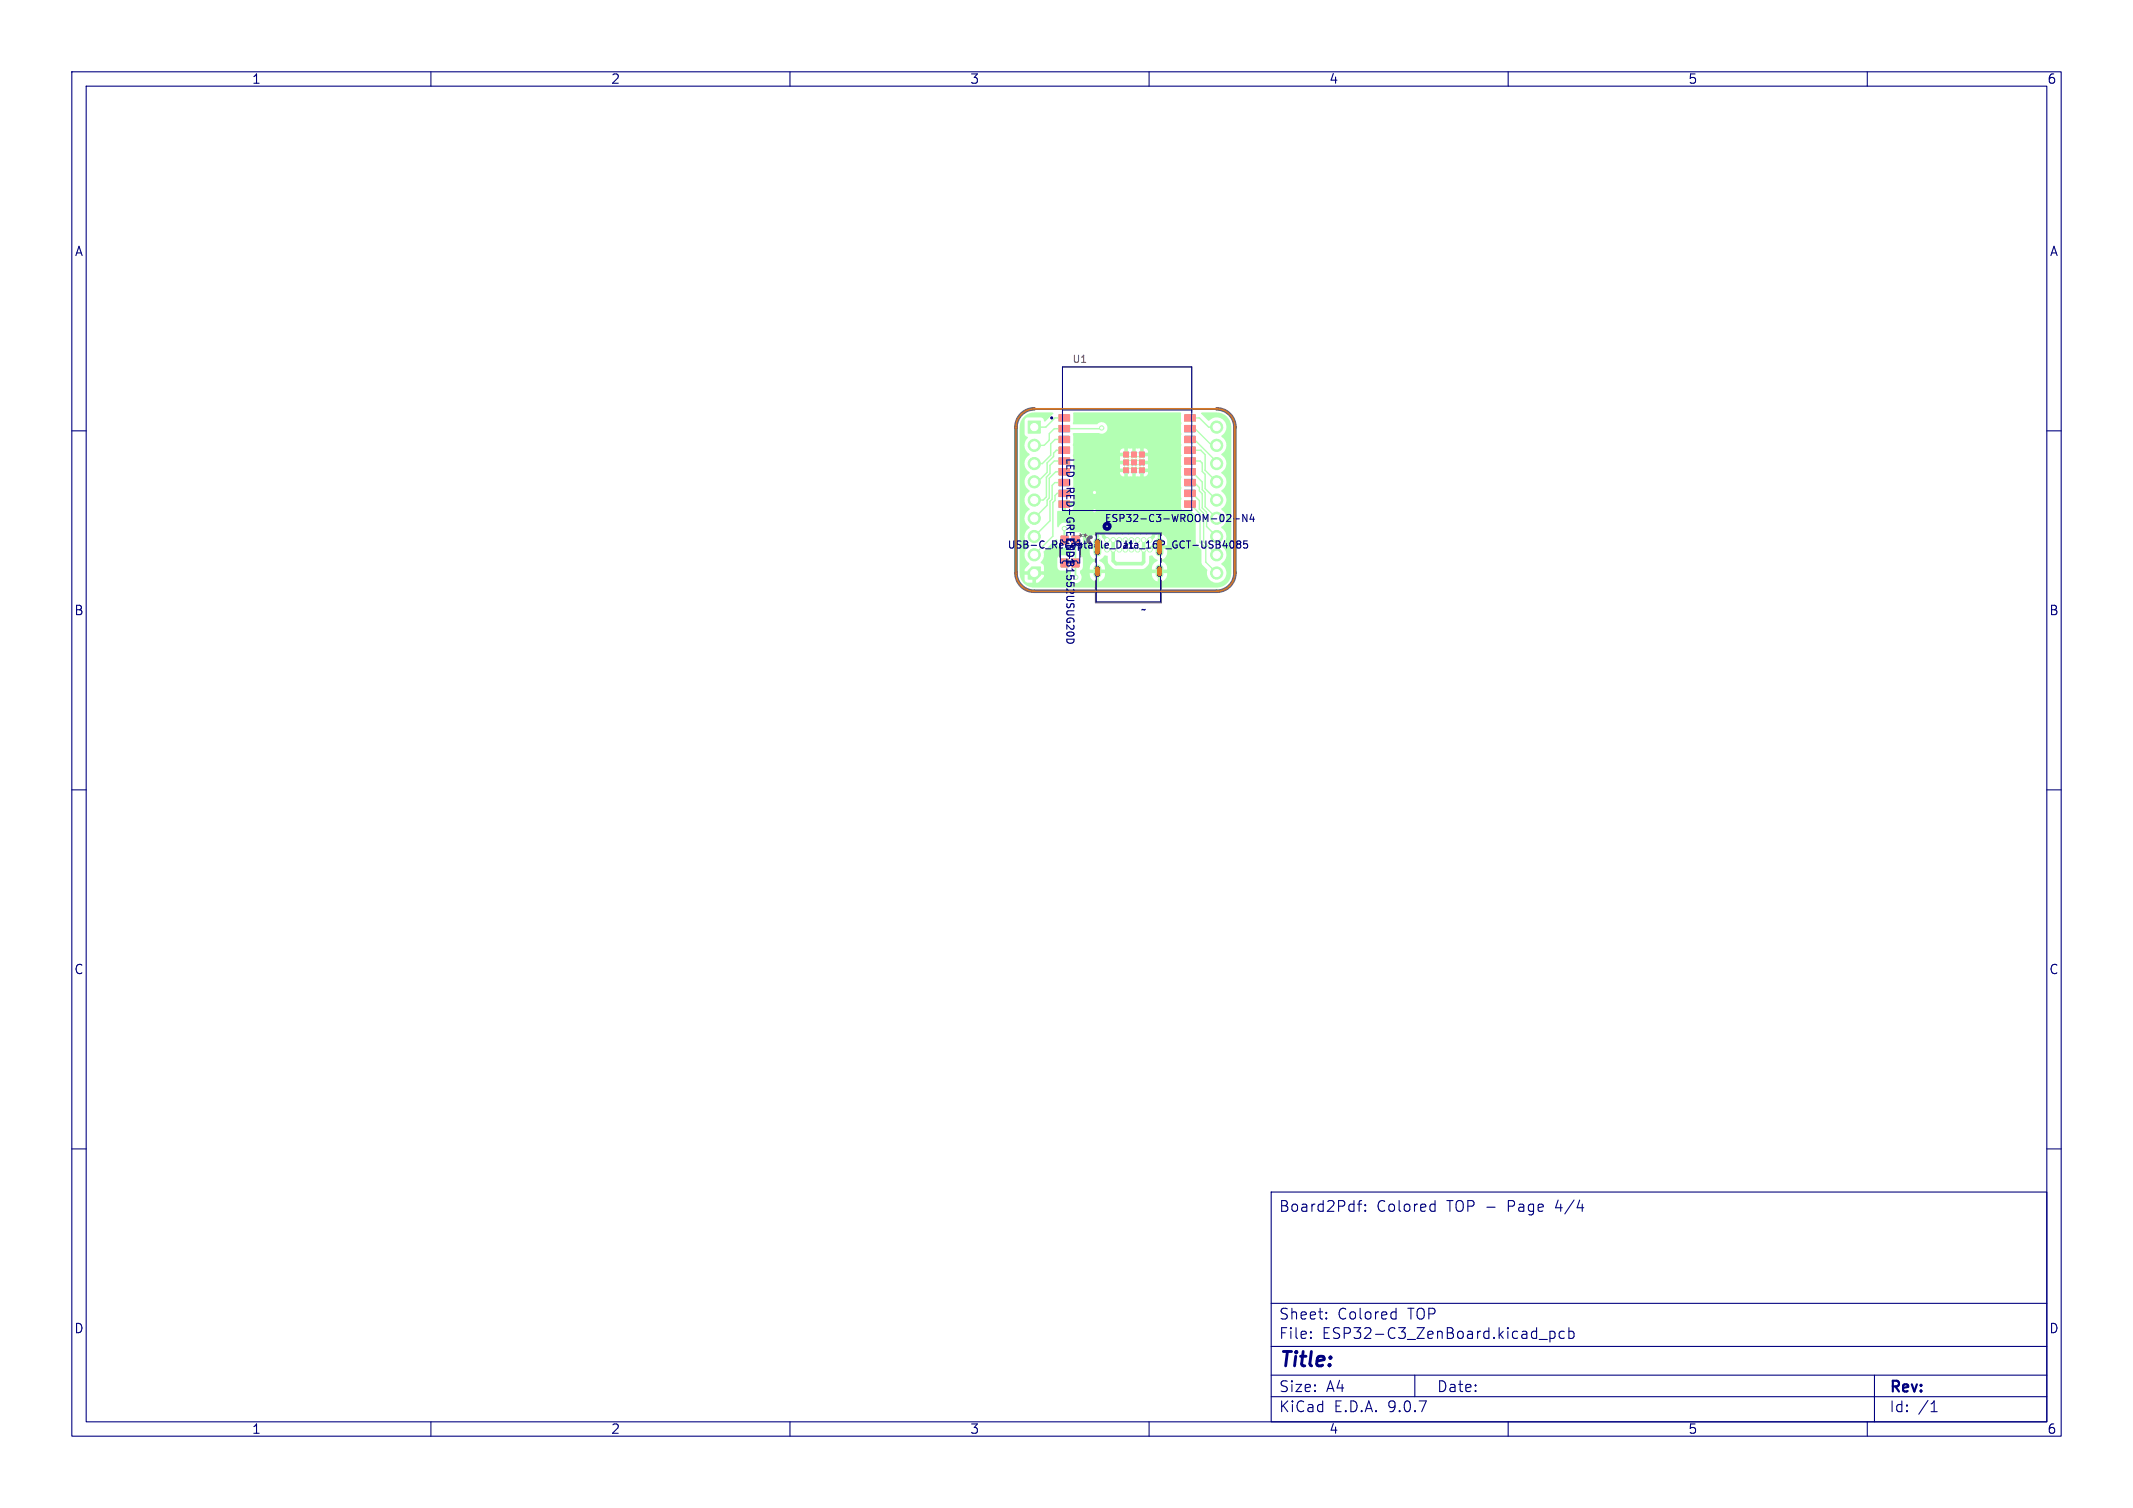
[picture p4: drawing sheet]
<svg xmlns="http://www.w3.org/2000/svg" width="297mm" height="210mm" viewBox="0 0 297 210" stroke-linecap="round" stroke-linejoin="round" font-family="sans-serif">
<g fill="#b3ffb3" stroke="#b3ffb3" stroke-width=".14">
<path d="M147.4 57.8h1.5v.9h-1.5z"/>
<path d="M147.4 59.3h1.5v.9h-1.5z"/>
<path d="M147.4 60.8h1.5v.9h-1.5z"/>
<path d="M147.4 62.3h1.5v.9h-1.5z"/>
<path d="M147.4 63.8h1.5v.9h-1.5z"/>
<path d="M147.4 65.3h1.5v.9h-1.5z"/>
<path d="M147.4 66.8h1.5v.9h-1.5z"/>
<path d="M147.4 68.3h1.5v.9h-1.5z"/>
<path d="M147.4 69.8h1.5v.9h-1.5z"/>
<path d="M164.9 69.8h1.5v.9h-1.5z"/>
<path d="M164.9 68.3h1.5v.9h-1.5z"/>
<path d="M164.9 66.8h1.5v.9h-1.5z"/>
<path d="M164.9 65.3h1.5v.9h-1.5z"/>
<path d="M164.9 63.8h1.5v.9h-1.5z"/>
<path d="M164.9 62.3h1.5v.9h-1.5z"/>
<path d="M164.9 60.8h1.5v.9h-1.5z"/>
<path d="M164.9 59.3h1.5v.9h-1.5z"/>
<path d="M164.9 57.8h1.5v.9h-1.5z"/>
<path d="M156.4 63h.7v.7h-.7z"/>
<path d="M157.5 63h.7v.7h-.7z"/>
<path d="M158.6 63h.7v.7h-.7z"/>
<path d="M156.4 64.1h.7v.7h-.7z"/>
<path d="M157.5 64.1h.7v.7h-.7z"/>
<path d="M158.6 64.1h.7v.7h-.7z"/>
<path d="M156.4 65.2h.7v.7h-.7z"/>
<path d="M157.5 65.2h.7v.7h-.7z"/>
<path d="M158.6 65.2h.7v.7h-.7z"/>
<path d="M149.2 74.6h1.1v1.2h-1.1z"/>
<path d="M147.7 74.6h1.1v1.2h-1.1z"/>
<path d="M147.7 77.8h1.1v1.2h-1.1z"/>
<path d="M149.2 77.8h1.1v1.2h-1.1z"/>
<path d="M143.2 58.6h1.7v1.7h-1.7z"/>
<path d="M143.2 79.5l.5-.5h1.2v1.1l-.6 .6h-1.1z"/>
<circle cx="157.4" cy="63.3" r=".2"/>
<circle cx="158.4" cy="63.3" r=".2"/>
<circle cx="156.8" cy="63.9" r=".2"/>
<circle cx="157.9" cy="63.9" r=".2"/>
<circle cx="159" cy="63.9" r=".2"/>
<circle cx="157.4" cy="64.4" r=".2"/>
<circle cx="158.4" cy="64.4" r=".2"/>
<circle cx="156.8" cy="64.9" r=".2"/>
<circle cx="157.9" cy="64.9" r=".2"/>
<circle cx="159" cy="64.9" r=".2"/>
<circle cx="157.3" cy="65.5" r=".2"/>
<circle cx="158.4" cy="65.5" r=".2"/>
<circle cx="154.2" cy="75.2" r=".33"/>
<circle cx="155" cy="75.2" r=".33"/>
<circle cx="155.9" cy="75.2" r=".33"/>
<circle cx="156.7" cy="75.2" r=".33"/>
<circle cx="157.6" cy="75.2" r=".33"/>
<circle cx="158.4" cy="75.2" r=".33"/>
<circle cx="159.3" cy="75.2" r=".33"/>
<circle cx="160.1" cy="75.2" r=".33"/>
<circle cx="144" cy="62" r=".85"/>
<circle cx="144" cy="64.6" r=".85"/>
<circle cx="144" cy="67.1" r=".85"/>
<circle cx="144" cy="69.6" r=".85"/>
<circle cx="144" cy="72.2" r=".85"/>
<circle cx="144" cy="74.7" r=".85"/>
<circle cx="144" cy="77.3" r=".85"/>
<circle cx="169.4" cy="79.8" r=".85"/>
<circle cx="169.4" cy="77.3" r=".85"/>
<circle cx="169.4" cy="74.7" r=".85"/>
<circle cx="169.4" cy="72.2" r=".85"/>
<circle cx="169.4" cy="69.6" r=".85"/>
<circle cx="169.4" cy="67.1" r=".85"/>
<circle cx="169.4" cy="64.6" r=".85"/>
<circle cx="169.4" cy="62" r=".85"/>
<circle cx="169.4" cy="59.5" r=".85"/>
<circle cx="152.4" cy="68.6" r=".3"/>
<circle cx="152.4" cy="71.1" r=".3"/>
<circle cx="153.4" cy="59.6" r=".3"/>
<circle cx="149.8" cy="80.4" r=".3"/>
</g>
<path d="M152.8 79.2v.8M161.4 79.2v.8" fill="none" stroke="#b3ffb3" stroke-width="1.1"/>
<g fill="none" stroke="#b3ffb3" stroke-width=".2">
<path d="M148.2 58.2h-1.3l-1.3 1.3h-1.6M153.4 59.6l-.1 .1h-6.5l-.7 .7v.9l-.7 .7h-1.4M165.7 59.7h.7l2.3 2.3h.7M165.7 58.2h1.3l1.3 1.3h1.1M148.2 62.7h-1.1l-.4 .4v.5l-.9 .9v1.3l-1.3 1.3h-.5M148.2 61.2h-1.3l-.6 .6v1.6l-1.2 1.2h-1.1M148.2 65.7h-1.2l-.9 .9v2.8l-.3 .3v.7l-1.8 1.8M148.2 64.2h-1.4l-.6 .6v1.2l-.5 .5v2.7l-.4 .4h-1.3M148.2 68.7h-1l-.3 .3v.7l-.3 .3v4.7l-2.6 2.6M148.2 67.2h-1.3l-.4 .4v1.9l-.3 .3v2.7l-2.2 2.2M165.7 62.7h1.5l.6 .6v2.2l1.6 1.6M165.7 64.2h1.4l.3 .3v1.2l.4 .4v1.9l1.6 1.6"/>
<path d="M165.7 65.7h.3l1.4 1.4v1.1l.4 .4v2l1.6 1.6M165.7 61.2h.6l3.1 3.1v.3M165.7 67.2h.6l.7 .7v.5l.4 .4v1.9l.6 .6v2l1.4 1.4M165.7 68.7h.3l1 1v1.2l.6 .6v4M165.7 70.2l1.4 1.4v3.9M167.9 76.3v2l1.5 1.5"/>
</g>
<path d="M155 76.6v1.5l.4 .4h3.6l.3-.2v-1.7" fill="none" stroke="#b3ffb3" stroke-width=".5"/>
<path d="M149.7 75.2v3.2M149.7 80.4h.1" fill="none" stroke="#b3ffb3" stroke-width=".25"/>
<path d="M142.6 58l.6-.4 .6-.1 2.8-.1 .1 .1-.1 .1-1 1.1h-.2v-.1a.49 .49 0 0 0-.5-.5h-1.8l-.4 .3v2l.1 .3 .3 .2a1.44 1.44 0 0 0 .3 2.3l-.1 .2a1.38 1.38 0 0 0 .1 2.4l-.1 .1a1.38 1.38 0 0 0 .1 2.4l-.1 .2a1.38 1.38 0 0 0 .1 2.4l-.1 .1a1.38 1.38 0 0 0 .1 2.4l-.1 .1a1.38 1.38 0 0 0 .1 2.4l-.1 .2a1.38 1.38 0 0 0 0 2.4l-.6 .7v.4h.9v.5h-.9v.8l.4 .2 .7 .1v-1h.5v1h.1l.3-.2 .6-.7 .1-.2h-1v-.5h1l-.1-.9-.4-.3a1.71 1.71 0 0 0 .4-1.6l1.8-1.7 .1 .1v.7l.3 .3 1.6 .1v1.1l-1.5-.1-.3 .3-.1 1.4 .2 .3 .2 .2 1.4-.1 .1 .6a.81 .81 0 0 0 .3 1.1 .81 .81 0 0 0 1.1-.2 .81 .81 0 0 0-.1-1.1v-.3l.2-.2 .2-.3v-1.3l-.4-.4v-1l.3-.3 .1-.7h.9v.6h.5l.1 .2-.1 .3h-.5a1.22 1.22 0 0 0 .8 1.5v.1v.2a1.07 1.07 0 0 0-.8 1.1h.5l.1 .1-.1 .4h-.5l.1 .5 .2 .3 .6 .4v-.4l.4-.1 .1 .5a1.06 1.06 0 0 0 .8-1.2h-.5l-.1-.1 .1-.4h.5v-.2a1.44 1.44 0 0 0-.8-1l.7-.7h.4l.1 1.1 .6 .6 .4 .2 3.9-.1 .7-.6 .1-1.1 .1-.1h.4l.3 .4 .4 .2v.1a1.17 1.17 0 0 0-.8 1.2h.4l.1 .1v.4h-.5v.5l.2 .3 .6 .4v-.4l.4-.1 .1 .5a1.06 1.06 0 0 0 .8-1.2h-.4l-.1-.1v-.4h.5v-.2a1.44 1.44 0 0 0-.8-1l.6-.5a1.4 1.4 0 0 0 .2-1.2h-.5v-.5h.5v-.6l-.1-.4-.4-.4-.3-.1v.4l-.1 .1-.4-.1v-.4l-.3 .1-.1 .1v.2l-.6 .6a.21 .21 0 0 0 .1-.3 .21 .21 0 0 0-.2-.1l.4-.5-.5-.1-.3 .1-.4-.1-.5 .1-.3-.1-.5 .1-.4-.1-.5 .1-.3-.1-.5 .1-.4-.1-.5 .1-.5-.1-.3 .1-.5-.1-.3 .1 .4 .5a.21 .21 0 0 0-.2 .1 .21 .21 0 0 0 .1 .3l-.7-.6 .1-.2-.5-.2v.5l-.4-.1-.1-.4-.5 .4-.3 .5h-.9v-.8l-.3-.3h-1.5l-.1-.2a.81 .81 0 0 0-.4-1.2 .81 .81 0 0 0-1.1 .6l-.2-.1v-2.1l1.8-.1 .3-.1 .1-.2v-.3h-1v.7h-.5l.1-1.2h1.4v-3.6v-.5h6.5l.2 .3 .3 .2h.2v-.6h.4v.6h.6v-.6h.6v.6l1.3-.1 .2-.1 .1-.3v-.1h-.5v.6h-.6v-.6h-2.8v.1h-6.5v-.4h7.8a.15 .15 0 0 0 .2 .2 .15 .15 0 0 0 .1-.2h.8a.15 .15 0 0 0 .2 .1 .15 .15 0 0 0 0-.2 .15 .15 0 0 0-.2 .1h-.8l-.1-.1-.2 .1h-7.8v-.6v-.1h6.5v.5h.7v-.4a.15 .15 0 0 0 .2 .2 .15 .15 0 0 0 .2-.1h.1l.3 .2 .2-.3 .2 .1a.15 .15 0 0 0 .1 .1 .15 .15 0 0 0 .1-.1h.2l.2 .2 .3-.3 .1 .1a.15 .15 0 0 0 .2 .1 .15 .15 0 0 0 .1-.2h.1l.1 .4h.5v-.6h-.5v.2l-.3-.1-.3 .1-.3-.2-.2 .3-.3-.2-.3 .1-.2-.2-.3 .3-.3-.2-.2 .1v-.2h-.7v.1h-6.5v-.4h7.8a.15 .15 0 0 0 .2 .2 .15 .15 0 0 0 .1-.2h.8a.15 .15 0 0 0 .2 .1 .15 .15 0 0 0 0-.2 .15 .15 0 0 0-.2 .1h-.8l-.1-.1-.2 .1h-7.8v-.7h6.5v.5h.7v-.4a.15 .15 0 0 0 .2 .2 .15 .15 0 0 0 .2-.1h.1l.3 .2 .2-.3 .2 .1a.15 .15 0 0 0 .1 .1 .15 .15 0 0 0 .1-.1h.2l.2 .2 .3-.3 .1 .1a.15 .15 0 0 0 .2 .1 .15 .15 0 0 0 .1-.2h.1l.1 .4h.5v-.6h-.5v.2l-.3-.1-.3 .1-.3-.2-.2 .3-.3-.2-.3 .1-.2-.2-.3 .3h-.1l-.2-.2-.2 .1v-.2h-.7v.1h-6.5v-.3v-.1h7.8a.15 .15 0 0 0 .2 .2 .15 .15 0 0 0 .1-.2h.8a.15 .15 0 0 0 .2 .1 .15 .15 0 0 0 0-.2 .15 .15 0 0 0-.2 .1h-.8l-.1-.1-.2 .1h-7.8v-.4h6.5v.2h3.9l-.1-.5-.3-.1h-.1v.6h-.6v-.6h-.5v.6h-.6v-.6h-.6v.6h-.4v-.6l-.5 .1-.2 .3h-6.5v-2.6h3.6a.82 .82 0 0 0 1.1-.3 .82 .82 0 0 0-.3-1.1 .82 .82 0 0 0-1.1 .2h-3.3v-1.6l.1-.1h14.8l.2 .1-.1 13.3 .2 .2 .2 .1 1 .1 .7 .6v3.8l.1 .3 .7 .7v1.9l.8 .8a1.38 1.38 0 0 0 .7 1.7 1.38 1.38 0 0 0 1.8-.6 1.38 1.38 0 0 0-.5-1.8v-.2a1.38 1.38 0 0 0 0-2.4v-.1a1.38 1.38 0 0 0 0-2.4v-.1a1.38 1.38 0 0 0 0-2.4v-.2a1.38 1.38 0 0 0 0-2.4v-.1a1.38 1.38 0 0 0 0-2.4v-.2a1.38 1.38 0 0 0 0-2.4v-.1a1.38 1.38 0 0 0 0-2.4v-.1a1.37 1.37 0 0 0 .3-2.1 1.37 1.37 0 0 0-2.1 0l-1-.9v-.2l2.1-.1a2.04 2.04 0 0 1 2 2.1v20.3a2.04 2.04 0 0 1-2 2h-25.4a2.05 2.05 0 0 1-2-2v-20.3l.1-.8z" fill="#b3ffb3"/>
<g fill="#fff" stroke="#fff" stroke-width=".14">
<circle cx="152.4" cy="68.6" r=".15"/>
<circle cx="152.4" cy="71.1" r=".15"/>
<circle cx="153.4" cy="59.6" r=".15"/>
<circle cx="149.8" cy="80.4" r=".15"/>
<circle cx="157.4" cy="63.3" r=".15"/>
<circle cx="158.4" cy="63.3" r=".15"/>
<circle cx="156.8" cy="63.8" r=".15"/>
<circle cx="157.9" cy="63.8" r=".15"/>
<circle cx="159" cy="63.8" r=".15"/>
<circle cx="157.4" cy="64.4" r=".15"/>
<circle cx="158.4" cy="64.4" r=".15"/>
<circle cx="156.8" cy="65" r=".15"/>
<circle cx="157.9" cy="64.9" r=".15"/>
<circle cx="159" cy="64.9" r=".15"/>
<circle cx="157.4" cy="65.5" r=".15"/>
<circle cx="158.4" cy="65.5" r=".15"/>
<circle cx="154.2" cy="75.2" r=".2"/>
<circle cx="155" cy="75.2" r=".2"/>
<circle cx="155.9" cy="75.2" r=".2"/>
<circle cx="156.7" cy="75.2" r=".2"/>
<circle cx="157.6" cy="75.2" r=".2"/>
<circle cx="158.4" cy="75.2" r=".2"/>
<circle cx="159.3" cy="75.2" r=".2"/>
<circle cx="160.1" cy="75.2" r=".2"/>
<circle cx="152.8" cy="79.6" r=".01"/>
<circle cx="161.5" cy="79.6" r=".01"/>
<circle cx="144" cy="59.5" r=".5"/>
<circle cx="144" cy="62" r=".5"/>
<circle cx="144" cy="64.6" r=".5"/>
<circle cx="144" cy="67.1" r=".5"/>
<circle cx="144" cy="69.6" r=".5"/>
<circle cx="144" cy="72.2" r=".5"/>
<circle cx="144" cy="74.7" r=".5"/>
<circle cx="144" cy="77.3" r=".5"/>
<circle cx="144" cy="79.8" r=".5"/>
<circle cx="169.4" cy="79.8" r=".5"/>
<circle cx="169.4" cy="77.3" r=".5"/>
<circle cx="169.4" cy="74.7" r=".5"/>
<circle cx="169.4" cy="69.6" r=".5"/>
<circle cx="169.4" cy="67.1" r=".5"/>
<circle cx="169.4" cy="64.6" r=".5"/>
<circle cx="169.4" cy="62" r=".5"/>
<circle cx="169.4" cy="59.5" r=".5"/>
</g>
<g fill="#000" stroke="#000" stroke-width=".14">
<circle cx="152.8" cy="79.2" r=".3"/>
<circle cx="152.8" cy="80" r=".3"/>
<circle cx="161.4" cy="79.2" r=".3"/>
<circle cx="161.4" cy="80" r=".3"/>
</g>
<g fill="#ff8a8a" stroke="#ff8a8a" stroke-width=".14">
<path d="M147.4 57.8h1.5v.9h-1.5z"/>
<path d="M147.4 59.3h1.5v.9h-1.5z"/>
<path d="M147.4 60.8h1.5v.9h-1.5z"/>
<path d="M147.4 62.3h1.5v.9h-1.5z"/>
<path d="M147.4 63.8h1.5v.9h-1.5z"/>
<path d="M147.4 65.3h1.5v.9h-1.5z"/>
<path d="M147.4 66.8h1.5v.9h-1.5z"/>
<path d="M147.4 68.3h1.5v.9h-1.5z"/>
<path d="M147.4 69.8h1.5v.9h-1.5z"/>
<path d="M164.9 69.8h1.5v.9h-1.5z"/>
<path d="M164.9 68.3h1.5v.9h-1.5z"/>
<path d="M164.9 66.8h1.5v.9h-1.5z"/>
<path d="M164.9 65.3h1.5v.9h-1.5z"/>
<path d="M164.9 63.8h1.5v.9h-1.5z"/>
<path d="M164.9 62.3h1.5v.9h-1.5z"/>
<path d="M164.9 60.8h1.5v.9h-1.5z"/>
<path d="M164.9 59.3h1.5v.9h-1.5z"/>
<path d="M164.9 57.8h1.5v.9h-1.5z"/>
<path d="M156.4 63h.7v.7h-.7z"/>
<path d="M157.5 63h.7v.7h-.7z"/>
<path d="M158.6 63h.7v.7h-.7z"/>
<path d="M156.4 64.1h.7v.7h-.7z"/>
<path d="M157.5 64.1h.7v.7h-.7z"/>
<path d="M158.6 64.1h.7v.7h-.7z"/>
<path d="M156.4 65.2h.7v.7h-.7z"/>
<path d="M157.5 65.2h.7v.7h-.7z"/>
<path d="M158.6 65.2h.7v.7h-.7z"/>
<path d="M149.2 74.6h1.1v1.2h-1.1z"/>
<path d="M147.7 74.6h1.1v1.2h-1.1z"/>
<path d="M147.7 77.8h1.1v1.2h-1.1z"/>
<path d="M149.2 77.8h1.1v1.2h-1.1z"/>
</g>
<path d="M147.9 57.4v-6.3h18v6.3M165.9 71v.1h-18" fill="none" stroke="#626262" stroke-width=".14"/>
<circle cx="146.4" cy="58.2" r=".1" fill="none" stroke="#626262" stroke-width=".2"/>
<path d="M147.5 76v1.6M150.5 76v1.6M152.5 74.6v-.4h9.2v.4M152.5 77.8v.5M161.7 77.8v.5M152.5 80.8v3.1h9.2v-3.1" fill="none" stroke="#626262" stroke-width=".15"/>
<path d="M151.9 74.8l-.2 .1-.2 .2v.3l.2 .1" fill="none" stroke="#626262" stroke-width=".51"/>
<path d="M144 56.9a2.54 2.54 0 0 0-2.5 2.6v20.3a2.54 2.54 0 0 0 2.5 2.5h25.4a2.54 2.54 0 0 0 2.6-2.5v-20.3a2.54 2.54 0 0 0-2.6-2.6" fill="none" stroke="#626262" stroke-width=".5"/>
<path d="M144 56.9h25.4" fill="none" stroke="#626262" stroke-width=".25"/>
<g fill="none" stroke="#000080" stroke-width=".15">
<path d="M10 10h277v190h-277zM12 12h273v186h-273zM60 10v2M110 10v2M160 10v2M210 10v2M260 10v2M10 60h2M169.8 75.9l.1 .1-.1 .3M169.8 75.4v.3M170.5 75.3l-.2 .7h.6M170.8 75.7v.6"/>
<path d="M171 71.6l.3 .1 .1 .2-.6 .7h.6M171.4 75.4l.1-.1a.53 .53 0 0 1 .3 .5 .53 .53 0 0 1-.3 .5 .66 .66 0 0 1-.1-.9zM171.8 72.3h.8M172.4 75.8l-.2-.2 .2-.3h.2l.2 .2-.2 .3M172.4 75.8l-.2 .1v.2l.2 .2h.2l.2-.2v-.2l-.2-.1M172.4 75.8h.2M173.6 71.6v1l-.6-1v1M173.7 75.3h-.5l-.1 .5 .2-.1 .3 .1 .1 .1v.3l-.2 .1-.4-.1M174.3 71.6l-.3 .7h.7M174.5 72v.6M285 60h2M148.5 89h1a.51 .51 0 0 1-.5 .6 .51 .51 0 0 1-.5-.6z"/>
<path d="M148.6 88.2a.59 .59 0 0 1 .9 .1 .57 .57 0 0 1-1 0zM149.4 87.1l.1 .3-.2 .2-.8-.6v.6M10 110h2M285 110h2M10 160h2M177 166h108v32h-108zM189 167.7h.6M189.6 167.2l-.3 .1-.1 .1v1.3M190.1 168.6h.1l-.1 .1M190.1 168.6h-.1l.1 .1M190.1 167.8v.1M190.1 168.6v.1"/>
<path d="M190.1 167.8h.1l-.1 .1M190.1 167.8h-.1l.1 .1M199.4 167.7l.4 .1M199.8 167.2v1.5M199.8 168.6l-.4 .1M285 160h2M60 198v2M110 198v2M160 198v2M177 194.5h108M177 191.5h108M177 187.5h108"/>
<path d="M177 181.5h108M182.5 186.3h.1l-.1 .1M182.5 186.3v.1M182.5 185.5v.1M182.5 185.5h.1l-.1 .1M184.7 183.6v.1M184.7 183.6h-.1l.1 .1M184.7 182.8v.1M184.7 182.8h-.1l.1 .1M194 182.7l.4 .1M194.4 182.2v1.5M194.4 183.6l-.4 .1"/>
<path d="M197 191.5v3M210 198v2M214.3 186.5h1.2M215.8 185.4v1.5M215.8 185.5l.4-.1 .3 .3v.4l-.1 .2-.2 .1-.4-.1M217.8 185.5l-.4-.1-.3 .3v.4l.1 .2 .2 .1 .4-.1M218.5 185.5l.4-.1 .3 .3v.4l-.2 .2-.1 .1-.4-.1M218.5 184.9v1.5M260 198v2M261 191.5v6.5M268.9 196.6h.8M269 195.5l.3-.4v1.5"/>
</g>
<path d="M147.9 51.1h18v20h-18zM147.9 57.1h18M147.7 75.2v3.2h.2M150.3 75.2v3.2h-.2l-.1-.2-.2-.1-.3 .1-.1 .2M152.7 74.3h8.9v9.5h-8.9z" fill="none" stroke="#000080" stroke-width=".14"/>
<circle cx="146.4" cy="58.2" r=".1" fill="none" stroke="#000080" stroke-width=".2"/>
<circle cx="154.2" cy="73.3" r=".38" fill="none" stroke="#000080" stroke-width=".51"/>
<path d="M152.8 79.2v.8M161.4 79.2v.8" fill="none" stroke="#ff8000" stroke-width=".61"/>
<path d="M142.2 57.7a2.54 2.54 0 0 1 1.8-.8h25.4a2.54 2.54 0 0 1 2.6 2.6v20.3a2.54 2.54 0 0 1-2.6 2.5h-25.4a2.54 2.54 0 0 1-2.5-2.5v-20.3a2.54 2.54 0 0 1 .7-1.8z" fill="none" stroke="#ff8000" stroke-width=".14"/>
<text font-size="2.8" fill="#000080" x="178" y="190.9">Title:</text>
<g font-size="2.1" fill="#000080">
<text x="178" y="169">Board2Pdf:</text>
<text x="191.7" y="169">Colored</text>
<text x="201.5" y="169">TOP -</text>
<text x="210.2" y="169">Page</text>
<text x="217" y="169">4/4</text>
<text x="178" y="184">Sheet:</text>
<text x="186.2" y="184">Colored</text>
<text x="196.1" y="184">TOP</text>
<text x="178" y="186.7">File:</text>
<text x="184.1" y="186.7">ESP32-C3_ZenBoard.kicad_pcb</text>
<text x="178" y="196.9">KiCad</text>
<text x="178" y="194.1">Size:</text>
<text x="184.7" y="194.1">A4</text>
<text x="185.7" y="196.9">E.D.A.</text>
<text x="193.3" y="196.9">9.0.7</text>
<text x="200" y="194.1">Date:</text>
<text x="263" y="194.3">Rev:</text>
<text x="263" y="196.9">Id:</text>
<text x="267.1" y="196.9">/1</text>
</g>
<g font-size="1.8" fill="#000080">
<text x="35" y="11.9">1</text>
<text x="85" y="11.9">2</text>
<text x="135" y="11.9">3</text>
<text x="185" y="11.9">4</text>
<text x="235" y="11.9">5</text>
<text x="285" y="11.9">6</text>
<text x="10.3" y="35.9">A</text>
<text x="285.4" y="35.9">A</text>
<text x="10.3" y="85.9">B</text>
<text x="285.3" y="85.9">B</text>
<text x="10.3" y="135.9">C</text>
<text x="285.3" y="135.9">C</text>
<text x="10.3" y="185.9">D</text>
<text x="285.3" y="185.9">D</text>
<text x="35" y="199.9">1</text>
<text x="85" y="199.9">2</text>
<text x="135" y="199.9">3</text>
<text x="185" y="199.9">4</text>
<text x="235" y="199.9">5</text>
<text x="285" y="199.9">6</text>
</g>
<text font-size="1.4" fill="#626262" x="149.2" y="50.7">U1</text>
<g font-size="1.4" fill="#000080">
<text x="148.3" y="63.7" transform="rotate(90 148.3 63.7)">LED-RED-GREEN-B1552USUG20D</text>
<text x="148.3" y="74.8" transform="rotate(90 148.3 74.8)">LED1</text>
<text x="150.9" y="76.3" transform="rotate(-90 150.9 76.3)">*</text>
<text x="151.5" y="75.1" transform="rotate(-90 151.5 75.1)">*</text>
<text x="153.7" y="72.9">ESP32-C3-WROOM-02-N4</text>
<text x="156.1" y="76.6">J1</text>
<text x="158.8" y="85.6">~</text>
</g>
<text font-size="1.4" fill="#ff8000" x="140.2" y="76.6">USB-C_Receptacle_Data_16P_GCT-USB4085</text>
</svg>
